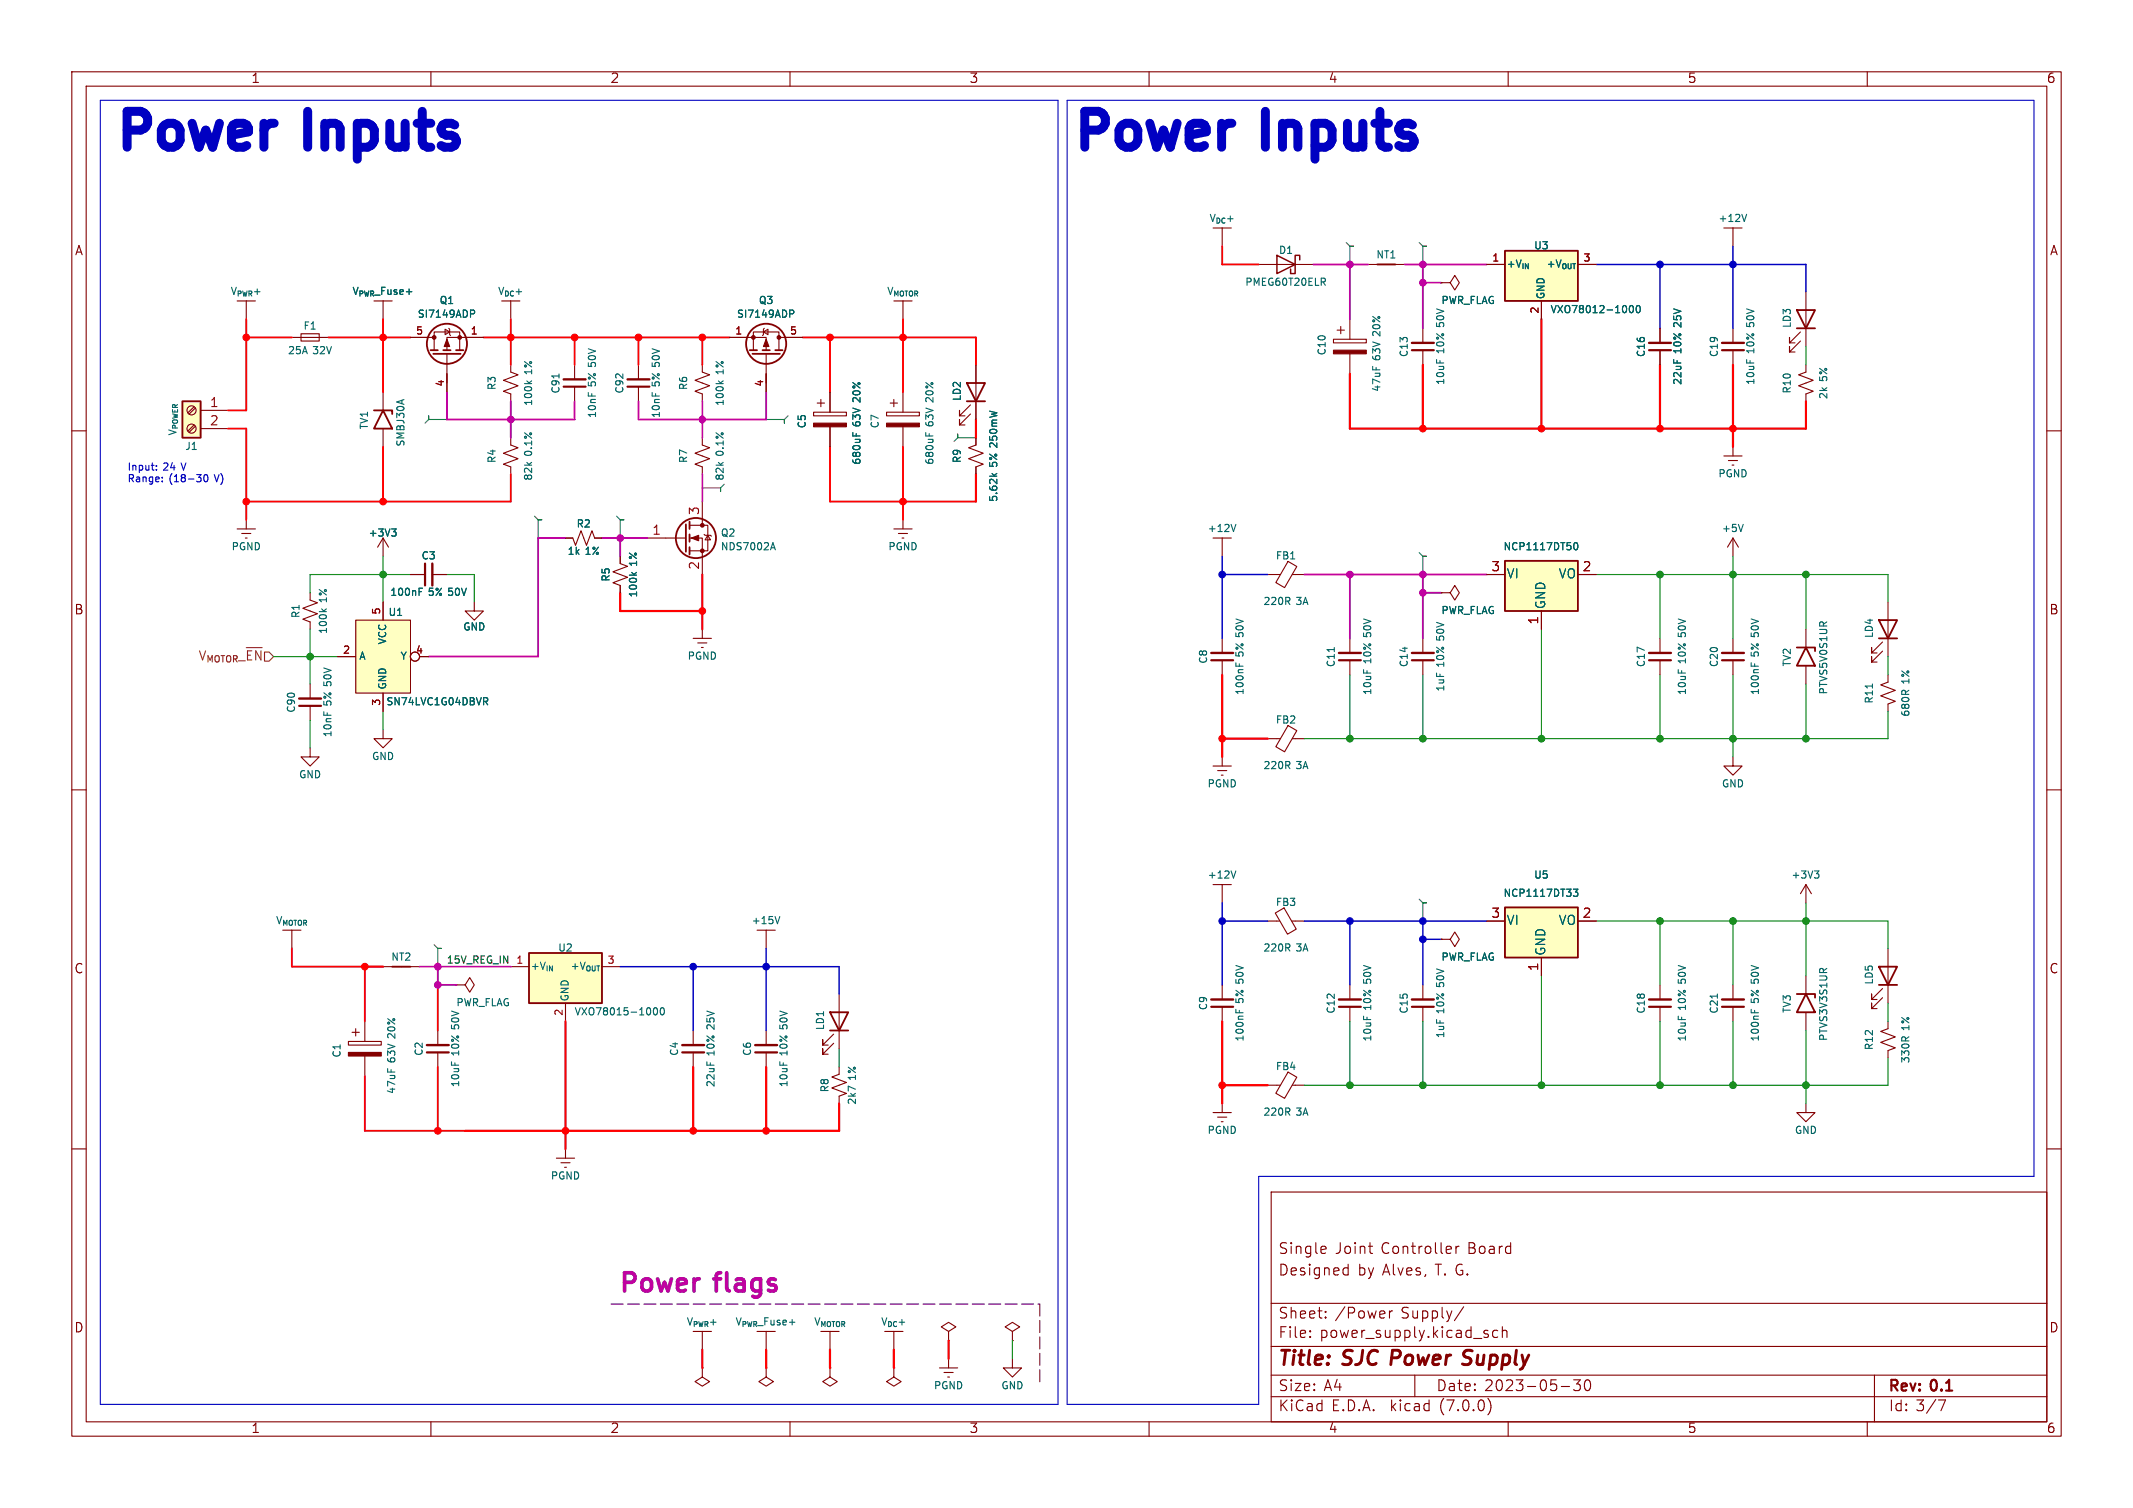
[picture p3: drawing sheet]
<svg xmlns="http://www.w3.org/2000/svg" width="297mm" height="210mm" viewBox="0 0 297 210" stroke-linecap="round" stroke-linejoin="round" font-family="sans-serif">
<g fill="none" stroke="#840000" stroke-width=".15">
<path d="M10 10h277v190h-277zM12 12h273v186h-273zM60 10v2M110 10v2M160 10v2M210 10v2M260 10v2M170.2 31.8v2.5M175.3 36.8h7.6M190.5 36.8h5.1M200.7 39.4h1.2l.7-1 .6 1-.6 1-.7-1M200.7 39.4h.1"/>
<path d="M207 36.8h2.5M219.7 36.8h2.5M240 31.8h2.6M241.3 31.8v2.5M10 60h2M27 59.2l-.8 .8M27 56.6l-.8 .9M27.2 59.4l-.9 .8M27.2 56.8l-.9 .9M27.9 57.2h3.8M27.9 59.7h3.8M34.3 41.9v2.6"/>
<path d="M40.6 47h5.1M41.9 46.5h2.5v1h-2.5zM53.3 41.9v2.6M53.3 54.6v2.6M53.3 59.7v2.5M57.1 47h3.4M60.5 48.8v-2.6h3.5v2.6M62 45.8l.6 .4-.6 .4zM62.2 49.3v5.3M62.5 45.7l.1 .1v.8l.1 .1M67.3 47h-5.1v1.8M71.1 50.8v1l1 .4-2 .8 2 .7-2 .8 1 .4v1"/>
<path d="M71.1 41.9v2.6M80 50.8v2M80 53.8v2.1M88.9 50.8v2M88.9 53.8v2.1M97.8 50.8v1l1 .4-2 .8 2 .7-2 .8 1 .4v1M101.6 47h5.1v1.8M104.9 48.8v-2.6h3.6v2.6M106.3 46.2l.6-.4v.8zM106.4 45.7l-.1 .1v.8l-.1 .1M106.7 49.3v5.3M108.5 47h3.3"/>
<path d="M113.3 57.4h4.6v.5h-4.6zM113.8 56.1h1M114.3 55.6v1M115.6 54.6v2.8M115.6 59.4v2.8M123.4 57.4h4.6v.5h-4.6zM124 56.1h1M124.5 55.6v1M125.7 41.9v2.6M125.7 54.6v2.8M125.7 59.4v2.8M135.1 57.7l-1.5 1.5v-.8v.8h.8"/>
<path d="M135.1 56.4l-1.5 1.5v-.7v.7h.8M135.9 50.8v7.6M185.7 47.2h4.5v.6h-4.5zM186.2 46h1M186.7 45.5v1M188 44.5v2.7M188 49.3v2.8M198.1 45.7v2.1M198.1 48.8v2M214.6 41.9v2.6M231.1 45.7v2.1M231.1 48.8v2"/>
<path d="M241.3 45.7v2.1M241.3 48.8v2M250.7 47.5l-1.5 1.5v-.7v.7h.7M250.7 46.2l-1.5 1.6v-.8v.8h.7M251.5 50.8v1l-1.1 .4 2.1 .8-2.1 .7 2.1 .8-1 .4v1M251.5 40.6v7.7M285 60h2M33 73.7h2.6M33.7 74.3h1.2M34.2 74.9h.2M34.3 72.4v1.3M53.3 74.9v2.6"/>
<path d="M53.3 74.9l-.7 1.3M53.3 74.9l.8 1.3M71.1 61v1l1 .4-2 .7 2 .8-2 .7 1 .4v1M78.7 74.9h1.1l.3 1 .8-2 .8 2 .7-2 .4 1h1M86.4 77.5v1l1 .4-2.1 .7 2.1 .8-2.1 .8 1.1 .3v1.1M90.2 74.9h5.3M96 74.9h1.8v5.1M96 73.2h2.6v3.5h-2.6M97.8 61v1l1 .4-2 .7 2 .8-2 .7 1 .4v1M97.8 69.9v3.3M98 74.4l.2 .1h.7l.2 .2M98.6 74.5l.3 .7h-.7z"/>
<path d="M124.5 73.7h2.5M125.1 74.3h1.3M125.6 74.9h.3M125.7 72.4v1.3M135.9 61v1l-1 .4 2 .7-2 .8 2 .7-1 .4v1M168.9 74.9h2.5M170.2 74.9v2.6M179.3 78.2l1.3 .7-1.7 2.9-1.3-.7zM240 63.5h2.6M240.7 64.1h1.2M241.2 64.8h.2M241.3 62.2v1.3"/>
<path d="M241.3 74.9v2.6M241.3 74.9l-.8 1.3M241.3 74.9l.8 1.3M43.2 82.6v1l1 .3-2 .8 2 .8-2 .7 1 .4v1M43.2 95.3v2M43.2 98.3v2M47 91.4h2.5M49.5 86.4h7.6v10.1h-7.6zM53.3 83.8v2.6M53.3 96.5v2.6M57.1 80h2.1M58.4 91.4h1.3"/>
<path d="M60.2 80h2M66 83.8v1.3h1.3l-1.3 1.3-1.2-1.3h1.2M96.5 88.9h2.6M97.2 89.5h1.2M97.7 90.2h.2M97.8 87.6v1.3M170.2 88.9v2M170.2 91.9v2.1M176.5 80h1.8M180 80h1.6M188 88.9v2M188 91.9v2.1"/>
<path d="M198.1 88.9v2M198.1 91.9v2.1M200.7 82.6h1.2l.7-1.1 .6 1.1-.6 1-.7-1M200.7 82.6h.1M207 80h2.5M214.6 85.1v2.5M219.7 80h2.5M231.1 88.9v2M231.1 91.9v2.1M241.3 88.9v2M241.3 91.9v2.1M251.5 87.6v2.6"/>
<path d="M251.5 92.7v2.6M262.1 90.7l-1.5 1.5v-.8v.8h.8M262.1 89.4l-1.5 1.5v-.7v.7h.8M262.9 94v1l-1 .4 2 .7-2 .8 2 .8-1 .3v1.1M262.9 83.8v7.6M10 110h2M43.2 104.1v1.3h1.2l-1.2 1.3-1.3-1.3h1.3M53.3 101.6v1.3h1.3l-1.3 1.2-1.2-1.2h1.2M168.9 106.7h2.5M169.5 107.3h1.3M170.1 108h.2M170.2 105.4v1.3"/>
<path d="M176.5 102.9h1.8M179.3 101l1.3 .8-1.7 2.9-1.3-.7zM180 102.9h1.6M241.3 105.4v1.3h1.3l-1.3 1.3-1.3-1.3h1.3M285 110h2M40.6 129.5v2.6M53.3 134.6h5.1M63.5 137.2h1.3l.6-1.1 .6 1.1-.6 1-.6-1M63.5 137.2h.1M71.1 134.6h2.6M78.7 139.7v2.5M83.8 134.6h2.6"/>
<path d="M105.4 129.5h2.5M106.7 129.5v2.6M116.8 138.4v7.7M168.9 123.2h2.5M170.2 123.2v2.5M170.2 137.2v2M176.5 128.3h1.7M177.6 127.2l1.2-.8 1.7 3-1.2 .7zM179.9 128.3h1.7M188 137.2v2M198.1 137.2v2M200.7 130.8h1.2l.7-1 .6 1-.6 1-.7-1"/>
<path d="M200.7 130.8h.1M207 128.3h2.5M214.6 133.4v2.5M219.7 128.3h2.5M231.1 137.2v2M241.3 137.2v2M251.5 123.2v2.5M251.5 135.9v2.5M251.5 123.2l-.8 1.3M251.5 123.2l.7 1.3M262.1 138.9l-1.5 1.6v-.8v.8h.8M262.1 137.7l-1.5 1.5v-.8v.8h.8"/>
<path d="M262.9 132.1v7.6M10 160h2M48.5 145h4.6v.5h-4.6zM49 143.8h1M49.5 143.3v1M50.8 142.2v2.8M50.8 147.1v2.8M61 143.5v2M61 146.6v2M96.5 143.5v2M96.5 146.6v2M106.7 143.5v2"/>
<path d="M106.7 146.6v2M116.1 145.3l-1.5 1.5v-.7v.7h.7M116.1 144l-1.5 1.5v-.7v.7h.7M116.8 148.6v1l-1 .4 2.1 .7-2.1 .8 2.1 .8-1.1 .4v1M168.9 154.9h2.5M169.5 155.6h1.3M170.1 156.2h.2M170.2 140.2v2M170.2 153.7v1.2M176.5 151.1h1.8M179.3 149.3l1.3 .7-1.7 3-1.3-.8zM180 151.1h1.6"/>
<path d="M188 140.2v2M198.1 140.2v2M231.1 140.2v2M241.3 140.2v2M251.5 153.7v1.2h1.2l-1.2 1.3-1.3-1.3h1.3M251.5 141v2.5M262.9 142.2v1.1l-1 .3 2 .8-2 .8 2 .7-1 .4v1M285 160h2M77.5 161.3h2.5M78.1 161.9h1.3M78.6 162.6h.3M78.7 160v1.3"/>
<path d="M177 166h108v32h-108zM184.4 173.6h.2v.3l-.7 .2M184.6 174.5l-.2 .1M187.3 176.6h.4M187.7 176.1v1.5M187.7 177.5l-.4 .1M190.5 173.6h.6M191 174.6h.1M202.7 173.6v1M203.2 173.6h-.3l-.2 .2M60 198v2M97.8 190.5v1.3l1 .6-1 .6-1-.6 1-.6"/>
<path d="M97.8 190.5h.1M97.8 185.4v2.6M106.7 190.5v1.3l1 .6-1 .6-1-.6 1-.6M106.7 190.5h.1M106.7 185.4v2.6M110 198v2M115.6 190.5v1.3l1 .6-1 .6-1-.6 1-.6M115.6 190.5h.1M115.6 185.4v2.6M124.5 190.5v1.3l1 .6-1 .6-1.1-.6 1.1-.6M124.5 190.5h.1M124.5 185.4v2.6"/>
<path d="M130.8 190.5h2.5M131.4 191.1h1.3M132 191.8h.2M132.1 185.4l-1-.6 1-.6 1 .6-1 .6v1.3M132.1 186.7h.1M132.1 189.2v1.3M141 189.2v1.3h1.2l-1.2 1.3-1.3-1.3h1.3M141 185.4l-1-.6 1-.6 1 .6-1 .6v1.3M141 186.7h.1M160 198v2M177 194.5h108M177 191.5h108"/>
<path d="M177 187.5h108M177 181.5h108M182.4 186.1l.1 .1-.1 .1M182.4 185.3l.1 .1-.1 .1M184.6 183.4v.1v.1M184.6 182.6v.1v.1M193.5 182.6v1M193.9 182.6h-.3l-.1 .2M197 191.5v3M203.8 182l-1.3 1.9M207 185.8l.3 .2-.1 .2-.2 .1M207 185.3h.2"/>
<path d="M207.2 194.8a1.74 1.74 0 0 1 0 2.2M208.5 185.3h-.4l-.3 .2v.5l.2 .2 .1 .1 .4-.1M209.2 185.4a.37 .37 0 0 1 .6 .1v.8M209.2 184.8v1.5M210 198v2M217.4 193.1h1.1M219.1 192.2h.9l-.5 .5a.41 .41 0 0 1 .5 .3v.4l-.1 .2-.6 .1-.2-.2M220.8 192.3a.36 .36 0 0 1 .3-.1 .36 .36 0 0 1 .3 .2 .77 .77 0 0 1-.4 1.3 .91 .91 0 0 1-.2-1.4zM260 198v2M261 191.5v6.5M270.9 195l-.6 1.5"/>
<circle cx="26.7" cy="59.7" r=".63"/>
<circle cx="26.7" cy="57.1" r=".63"/>
<circle cx="57.8" cy="91.4" r=".63"/>
</g>
<path d="M203.9 190h.5M203.9 188.9l.6 .2M204.7 188h-.5l-.3 .2" fill="none" stroke="#840000" stroke-width=".4"/>
<g fill="none" stroke="#840000" stroke-width=".33">
<path d="M78.5 52.8h3M87.4 52.8h3M196.6 47.8h3M229.6 47.8h3.1M239.8 47.8h3M60.2 78.5v3M41.7 97.3h3M168.7 90.9h3M186.4 90.9h3.1M196.6 90.9h3M229.6 90.9h3.1M239.8 90.9h3"/>
<path d="M168.7 139.2h3M186.4 139.2h3.1M196.6 139.2h3M229.6 139.2h3.1M239.8 139.2h3M59.4 145.5h3.1M95 145.5h3M105.2 145.5h3"/>
</g>
<g fill="none" stroke="#840000" stroke-width=".3">
<path d="M78.5 53.8h3M87.4 53.8h3M196.6 48.8h3M229.6 48.8h3.1M239.8 48.8h3M59.2 78.5v3M41.7 98.3h3M168.7 91.9h3M186.4 91.9h3.1M196.6 91.9h3M229.6 91.9h3.1M239.8 91.9h3"/>
<path d="M59.4 146.6h3.1M95 146.6h3M105.2 146.6h3M168.7 140.2h3M186.4 140.2h3.1M196.6 140.2h3M229.6 140.2h3.1M239.8 140.2h3"/>
</g>
<g fill="none" stroke="#840000" stroke-width=".25">
<path d="M191.8 36.8h2.5M209.5 34.9h10.2v7h-10.2zM25.4 55.9h2.5v5.1h-2.5zM52.1 57.2h2.5v.5M53.3 57.2l1.3 2.5h-2.5zM59.9 48.8h1.1M60.3 49.3h3.8M61.7 48.8h1M63.5 48.8h1M104.4 48.8h1M104.8 49.3h3.8M106.2 48.8h1"/>
<path d="M107.9 48.8h1.1M134.6 53.3h2.6l-1.3 2.6zM134.6 55.9h2.6M250.2 43.2h2.5l-1.2 2.5zM250.2 45.7h2.5M95.5 73v3.8M96 72.6v1.1M96 74.4v1M96 76.2v1M209.5 78.1h10.2v7h-10.2zM250.2 90.2h2.5v.5M251.5 90.2l1.2 2.5h-2.5z"/>
<path d="M261.6 86.4h2.6l-1.3 2.5zM261.6 88.9h2.6M54.6 134.6h2.5M73.7 132.7h10.1v7h-10.1zM209.5 126.4h10.2v7h-10.2zM250.2 138.4h2.5v.5M251.5 138.4l1.2 2.6h-2.5zM261.6 134.6h2.6l-1.3 2.6zM261.6 137.2h2.6M115.6 141h2.5l-1.3 2.5zM115.6 143.5h2.5"/>
<circle cx="62.2" cy="47.9" r="2.79"/>
<circle cx="106.7" cy="47.9" r="2.79"/>
<circle cx="96.9" cy="74.9" r="2.79"/>
</g>
<path d="M177.8 35.6l2.5 1.2-2.5 1.3zM181 36.2v-.6h-.7v2.5h-.6v-.6" fill="none" stroke="#840000" stroke-width=".2"/>
<g fill="none" stroke="#006464" stroke-width=".15">
<path d="M184.2 39.3l.3 .4M184.5 38.8v.4M243.2 29.8l-.3 1M65.5 43.2h.4l.2 .2-.1 .3h-.5M73.4 53l.3 .4M74 53l-.4 .3M77.8 52.1v.5M100 53l.4 .4M100.7 53l-.4 .3M110 43.2h.3l.2 .2-.1 .3h-.4M227 42.6l.1-.1a.53 .53 0 0 1 .4 .5 .53 .53 0 0 1-.4 .5h-.1l-.1-.3zM227.9 42.6l.2-.1a.53 .53 0 0 1 .3 .5 .53 .53 0 0 1-.3 .5h-.2l-.1-.3z"/>
<path d="M54.5 73.7h.6l-.3 .3M55 74l.1 .2v.3l-.1 .2M88 79.7l.3 .4M88.6 79.7l-.3 .3M107.4 76.3h.5M107.6 75.6l.4 1M118.7 60.2v.5M119.2 60.4v.3M128.9 60.2v.5M129.4 60.4v.3M138.1 65.9l.4 .4M138.8 65.9l-.4 .3"/>
<path d="M172.1 73l-.3 1M219.1 75.9l.1-.2 .2-.1a.53 .53 0 0 1 .3 .5 .53 .53 0 0 1-.3 .5l-.2-.1-.1-.3M242.7 73l-.3 1M44.8 84.8l.4 .4M45.5 84.8l-.4 .3M58.4 82.4h.3M58.4 81.9h.4M67.3 97.2h.4l.2 .1-.1 .3-.5 .1M67.6 97.7l.3 .5M172.1 92.3v.5M172.6 92.4v.4M185.8 90.2v.5"/>
<path d="M243.8 92.3v.5M244.3 92.4v.4M260.7 95.3v.5M108.6 127.6l-.3 1M172.1 121.3l-.3 1M219.1 123.8h.6l-.3 .4 .3 .1v.4l-.2 .1h-.4M239.1 138.4v.6M252.7 121.3h.6l-.4 .4M253.1 121.7l.2 .2v.2l-.2 .2M91.1 140.4l.1-.1a.53 .53 0 0 1 .4 .5 .53 .53 0 0 1-.4 .5l-.1-.1-.1-.2zM92.1 140.4l.1-.1a.53 .53 0 0 1 .3 .5 .53 .53 0 0 1-.3 .5 .66 .66 0 0 1-.1-.9zM172.1 140.6v.4"/>
<path d="M172.6 140.7v.3M243.8 140.6v.4M244.3 140.7v.3"/>
</g>
<g fill="#840000" stroke="#840000" stroke-width=".15">
<path d="M96.3 74.9l1-.4v.8z"/>
<path d="M48.5 146.6h4.6v.5h-4.6z"/>
<path d="M123.4 58.9h4.6v.5h-4.6z"/>
<path d="M113.3 58.9h4.6v.5h-4.6z"/>
<path d="M106.7 47.2l.4 1.1h-.8z"/>
<path d="M62.2 47.2l.4 1.1h-.8z"/>
<path d="M185.7 48.8h4.5v.5h-4.5z"/>
<circle cx="97.8" cy="76.7" r=".25"/>
<circle cx="97.8" cy="73.2" r=".25"/>
<circle cx="108.5" cy="47" r=".25"/>
<circle cx="104.9" cy="47" r=".25"/>
<circle cx="60.5" cy="47" r=".25"/>
<circle cx="64" cy="47" r=".25"/>
</g>
<g fill="#ffffc2" stroke="#ffffc2" stroke-width=".14">
<path d="M73.7 132.7h10.1v7h-10.1z"/>
<path d="M209.5 34.9h10.2v7h-10.2z"/>
<path d="M49.5 86.4h7.6v10.1h-7.6z"/>
<path d="M25.4 55.9h2.5v5.1h-2.5z"/>
<path d="M209.5 126.4h10.2v7h-10.2z"/>
<path d="M209.5 78.1h10.2v7h-10.2z"/>
</g>
<path d="M187.5 33.8l.5 .5h.5h-.5v2.5M197.6 33.8l.5 .5h.5h-.5v2.5M62.2 58.4h-2.5v-.5v.5l-.5 .5M109.7 57.9l-.5 .5v.5v-.5h-2.5M74.4 71.9l.5 .5h.5h-.5v2.5M85.9 71.9l.5 .5h.5h-.5v2.5M100.8 67.4l-.5 .5v.6v-.6h-2.5M135.9 61h-2.6v-.5v.5l-.5 .5M197.6 77l.5 .5h.5h-.5v2.5M60.5 131.6l.5 .5h.5h-.5v2.5M197.6 125.2l.5 .5h.5h-.5v2.6" fill="none" stroke="#484848" stroke-width=".15"/>
<path d="M27.8 90.6l.4 1.3 .4-1.3M34.3 90.2h2.2M35.1 90.6h-.6v1.3M36.3 90.6v1.3l-.7-1.3v1.3M36.8 90.8h.7l.6 .6-.6 .7h-.7z" fill="none" stroke="#725600" stroke-width=".15"/>
<path d="M14 14h133.3v181.6h-133.3zM148.6 14h134.6v149.8h-107.9v31.8h-26.7zM21.8 65.4v.1M21.8 64.9h.1M22.6 67v.1M22.6 66.5v.1M28.5 66.1h.1a.53 .53 0 0 1 .4 .5 .53 .53 0 0 1-.4 .5 .66 .66 0 0 1-.1-1z" fill="none" stroke="#0000c2" stroke-width=".15"/>
<path d="M85.1 181.6h59.7M144.8 181.6v11.4" fill="none" stroke="#480048" stroke-width=".15" stroke-dasharray="1.7 .6"/>
<g fill="none" stroke="#f00" stroke-width=".25">
<path d="M170.2 34.3v2.5h5.1M31.7 59.7h2.6v12.7M34.3 47h6.3M34.3 44.5v12.7h-2.6M45.7 47h11.4M53.3 44.5v10.1M67.3 47h34.3M71.1 44.5v6.3M80 47v3.8M88.9 47v3.8M97.8 47v3.8M111.8 47h24.1v3.8"/>
<path d="M115.6 47v7.6M125.7 44.5v10.1M53.3 62.2v7.7M71.1 66v3.9h-36.8M115.6 62.2v7.7h20.3M125.7 62.2v10.2M40.6 132.1v2.5h10.2v7.6M61 137.2v6.3M50.8 149.9v7.6h14M61 148.6v8.9"/>
</g>
<g fill="none" stroke="#c200c2" stroke-width=".25">
<path d="M182.9 36.8h7.6M188 36.8v7.7M195.6 36.8h11.4M198.1 36.8v8.9M198.1 39.4h2.6M62.2 54.6v3.8h17.8v-2.5M71.1 55.9v5.1M97.8 55.9v5.1M106.7 54.6v3.8h-17.8v-2.5M78.7 74.9h-3.8v16.5h-15.2M83.8 74.9h6.4M86.4 74.9v2.6"/>
<path d="M97.8 66v3.9M181.6 80h25.4M188 80v8.9M198.1 80v8.9M198.1 82.6h2.6M58.4 134.6h12.7M61 134.6v2.6h2.5"/>
</g>
<g fill="none" stroke="#f00" stroke-width=".3">
<path d="M135.9 58.4v2.6M188 52.1v7.6h63.5v-3.8M198.1 50.8v8.9M214.6 44.5v15.2M231.1 50.8v8.9M241.3 50.8v11.4M135.9 66v3.9M86.4 82.6v2.5h11.4M97.8 80v7.6M170.2 94v11.4M170.2 102.9h6.3M50.8 134.6h2.5"/>
<path d="M78.7 142.2v17.8M96.5 148.6v8.9M106.7 148.6v8.9M116.8 153.7v3.8h-52M170.2 142.2v11.5M170.2 151.1h6.3M97.8 188v2.5M106.7 188v2.5M115.6 188v2.5M124.5 188v2.5M132.1 186.7v2.5"/>
</g>
<g fill="none" stroke="#0000c2" stroke-width=".2">
<path d="M222.2 36.8h29.3v3.8M231.1 36.8v8.9M241.3 34.3v11.4M170.2 77.5v11.4M170.2 80h6.3M86.4 134.6h30.4v3.8M96.5 134.6v8.9M106.7 132.1v11.4M170.2 125.7v11.5M170.2 128.3h6.3M181.6 128.3h25.4M188 128.3v8.9"/>
<path d="M198.1 130.8h2.6M198.1 128.3v8.9"/>
</g>
<g fill="none" stroke="#008400" stroke-width=".15">
<path d="M251.5 48.3v2.5M53.3 77.5v6.3M241.3 77.5v11.4M38.1 91.4h8.9M43.2 87.6v7.7M53.3 99.1v2.5M57.1 80h-13.9v2.6M62.2 80h3.8v3.8M188 94v8.9M198.1 94v8.9M214.6 87.6v15.3M222.2 80h40.7v3.8"/>
<path d="M231.1 80v8.9M231.1 94v8.9M241.3 94v11.4M251.5 80v7.6M251.5 95.3v7.6M262.9 91.4v2.6M262.9 99.1v3.8h-81.3M43.2 100.3v3.8M214.6 135.9v15.2M222.2 128.3h40.7v3.8M231.1 128.3v8.9M241.3 128.3v8.9"/>
<path d="M251.5 125.7v10.2M262.9 139.7v2.5M116.8 146.1v2.5M188 142.2v8.9M198.1 142.2v8.9M231.1 142.2v8.9M241.3 142.2v8.9M251.5 143.5v10.2M262.9 147.3v3.8h-81.3M141 186.7v2.5"/>
</g>
<g fill="#f00" stroke="#f00" stroke-width=".15">
<circle cx="97.8" cy="85.1" r=".46"/>
<circle cx="71.1" cy="47" r=".46"/>
<circle cx="50.8" cy="134.6" r=".46"/>
<circle cx="34.3" cy="47" r=".46"/>
<circle cx="53.3" cy="47" r=".46"/>
<circle cx="53.3" cy="69.9" r=".46"/>
<circle cx="34.3" cy="69.9" r=".46"/>
<circle cx="125.7" cy="69.9" r=".46"/>
<circle cx="115.6" cy="47" r=".46"/>
<circle cx="125.7" cy="47" r=".46"/>
<circle cx="106.7" cy="157.5" r=".46"/>
<circle cx="96.5" cy="157.5" r=".46"/>
<circle cx="78.7" cy="157.5" r=".46"/>
<circle cx="61" cy="157.5" r=".46"/>
<circle cx="80" cy="47" r=".46"/>
<circle cx="88.9" cy="47" r=".46"/>
<circle cx="97.8" cy="47" r=".46"/>
<circle cx="198.1" cy="59.7" r=".46"/>
<circle cx="170.2" cy="102.9" r=".46"/>
<circle cx="214.6" cy="59.7" r=".46"/>
<circle cx="231.1" cy="59.7" r=".46"/>
<circle cx="241.3" cy="59.7" r=".46"/>
<circle cx="170.2" cy="151.1" r=".46"/>
</g>
<g fill="#c200c2" stroke="#c200c2" stroke-width=".15">
<circle cx="61" cy="137.2" r=".46"/>
<circle cx="61" cy="134.6" r=".46"/>
<circle cx="71.1" cy="58.4" r=".46"/>
<circle cx="86.4" cy="74.9" r=".46"/>
<circle cx="97.8" cy="58.4" r=".46"/>
<circle cx="198.1" cy="82.6" r=".46"/>
<circle cx="198.1" cy="80" r=".46"/>
<circle cx="188" cy="80" r=".46"/>
<circle cx="198.1" cy="36.8" r=".46"/>
<circle cx="188" cy="36.8" r=".46"/>
<circle cx="198.1" cy="39.4" r=".46"/>
</g>
<g fill="#008400" stroke="#008400" stroke-width=".15">
<circle cx="53.3" cy="80" r=".46"/>
<circle cx="251.5" cy="151.1" r=".46"/>
<circle cx="231.1" cy="128.3" r=".46"/>
<circle cx="231.1" cy="151.1" r=".46"/>
<circle cx="241.3" cy="151.1" r=".46"/>
<circle cx="241.3" cy="128.3" r=".46"/>
<circle cx="214.6" cy="102.9" r=".46"/>
<circle cx="231.1" cy="102.9" r=".46"/>
<circle cx="241.3" cy="102.9" r=".46"/>
<circle cx="251.5" cy="102.9" r=".46"/>
<circle cx="231.1" cy="80" r=".46"/>
<circle cx="241.3" cy="80" r=".46"/>
<circle cx="251.5" cy="80" r=".46"/>
<circle cx="188" cy="102.9" r=".46"/>
<circle cx="198.1" cy="102.9" r=".46"/>
<circle cx="251.5" cy="128.3" r=".46"/>
<circle cx="214.6" cy="151.1" r=".46"/>
<circle cx="198.1" cy="151.1" r=".46"/>
<circle cx="188" cy="151.1" r=".46"/>
</g>
<g fill="#0000c2" stroke="#0000c2" stroke-width=".15">
<circle cx="106.7" cy="134.6" r=".46"/>
<circle cx="170.2" cy="128.3" r=".46"/>
<circle cx="96.5" cy="134.6" r=".46"/>
<circle cx="231.1" cy="36.8" r=".46"/>
<circle cx="241.3" cy="36.8" r=".46"/>
<circle cx="170.2" cy="80" r=".46"/>
<circle cx="198.1" cy="130.8" r=".46"/>
<circle cx="198.1" cy="128.3" r=".46"/>
<circle cx="188" cy="128.3" r=".46"/>
</g>
<g font-size="7" fill="#0000c2">
<text x="16.5" y="21.6">Power</text>
<text x="43.8" y="21.6">Inputs</text>
<text x="149.9" y="21.6">Power</text>
<text x="177.1" y="21.6">Inputs</text>
</g>
<g font-size="3.5" fill="#840084">
<text x="86.4" y="180.3">Power</text>
<text x="99.9" y="180.3">flags</text>
</g>
<g font-size="2.8" fill="#840000">
<text x="178" y="190.8">Title:</text>
<text x="187.1" y="190.8">SJC Power</text>
<text x="205" y="190.8">Supply</text>
</g>
<g font-size="2.1" fill="#840000">
<text x="178" y="177.9">Designed</text>
<text x="178" y="174.9">Single</text>
<text x="185.9" y="174.9">Joint</text>
<text x="189.1" y="177.9">by Alves,</text>
<text x="192.3" y="174.9">Controller</text>
<text x="199.9" y="177.9">T. G.</text>
<text x="204.4" y="174.9">Board</text>
<text x="178" y="183.9">Sheet:</text>
<text x="185.9" y="183.9">/Power</text>
<text x="195.1" y="183.9">Supply/</text>
<text x="178" y="186.6">File:</text>
<text x="183.8" y="186.6">power_supply.kicad_sch</text>
<text x="178" y="196.8">KiCad</text>
<text x="178" y="194">Size:</text>
<text x="184.3" y="194">A4</text>
<text x="185.4" y="196.8">E.D.A.</text>
<text x="193.7" y="196.8">kicad</text>
<text x="200" y="194">Date:</text>
<text x="200.6" y="196.8">(7.0.0)</text>
<text x="206.7" y="194">2023-05-30</text>
<text x="263" y="194.2">Rev:</text>
<text x="263" y="196.8">Id: 3/7</text>
<text x="269" y="194.2">0.1</text>
</g>
<g font-size="1.8" fill="#840000">
<text x="35" y="11.8">1</text>
<text x="85" y="11.8">2</text>
<text x="135" y="11.8">3</text>
<text x="185" y="11.8">4</text>
<text x="235" y="11.8">5</text>
<text x="285" y="11.8">6</text>
<text x="10.4" y="35.8">A</text>
<text x="285.4" y="35.8">A</text>
<text x="10.3" y="85.8">B</text>
<text x="285.3" y="85.8">B</text>
<text x="10.3" y="135.8">C</text>
<text x="285.3" y="135.8">C</text>
<text x="10.3" y="185.8">D</text>
<text x="285.3" y="185.8">D</text>
<text x="35" y="199.8">1</text>
<text x="85" y="199.8">2</text>
<text x="135" y="199.8">3</text>
<text x="185" y="199.8">4</text>
<text x="235" y="199.8">5</text>
<text x="285" y="199.8">6</text>
</g>
<g font-size="1.8" fill="#a90000">
<text x="29.2" y="56.9">1</text>
<text x="29.2" y="59.4">2</text>
<text x="97.5" y="71.8" transform="rotate(-90 97.5 71.8)">3</text>
<text x="90.8" y="74.7">1</text>
<text x="97.5" y="79.4" transform="rotate(-90 97.5 79.4)">2</text>
<text x="207.6" y="79.8">3</text>
<text x="220.3" y="79.8">2</text>
<text x="214.4" y="87" transform="rotate(-90 214.4 87)">1</text>
<text x="207.6" y="128">3</text>
<text x="220.3" y="128">2</text>
<text x="214.4" y="135.3" transform="rotate(-90 214.4 135.3)">1</text>
</g>
<g font-size="1.8" fill="#006464">
<text x="209.8" y="80.8">VI</text>
<text x="216.9" y="80.8">VO</text>
<text x="215.5" y="84.8" transform="rotate(-90 215.5 84.8)">GND</text>
<text x="209.8" y="129.1">VI</text>
<text x="216.9" y="129.1">VO</text>
<text x="215.5" y="133.1" transform="rotate(-90 215.5 133.1)">GND</text>
</g>
<text font-size="1.8" fill="#008400" x="27.5" y="92.9">V_{MOTOR}_~{EN}</text>
<g font-size="1.4" fill="#006464">
<text x="168.3" y="31.2">V_{DC}+</text>
<text x="178" y="35.6">D1</text>
<text x="213.5" y="35">U3</text>
<text x="239.2" y="31.2">+12V</text>
<text x="32.1" y="41.3">V_{PWR}+</text>
<text x="49" y="41.3">V_{PWR}_Fuse+</text>
<text x="69.3" y="41.3">V_{DC}+</text>
<text x="123.4" y="41.3">V_{MOTOR}</text>
<text x="173.3" y="40.1">PMEG60T20ELR</text>
<text x="191.6" y="36.3">NT1</text>
<text x="209.8" y="37.5">+V_{IN} +V_{OUT}</text>
<text x="215.3" y="41.7" transform="rotate(-90 215.3 41.7)">GND</text>
<text x="42.2" y="46.2">F1</text>
<text x="58.1" y="44.5">SI7149ADP</text>
<text x="61.1" y="42.6">Q1</text>
<text x="102.5" y="44.5">SI7149ADP</text>
<text x="105.6" y="42.6">Q3</text>
<text x="192.5" y="46.7" transform="rotate(-90 192.5 46.7)">20%</text>
<text x="200.6" y="42.6">PWR_FLAG</text>
<text x="201.4" y="45.4" transform="rotate(-90 201.4 45.4)">50V</text>
<text x="215.8" y="43.9">VXO78012-1000</text>
<text x="234.4" y="45.4" transform="rotate(-90 234.4 45.4)">25V</text>
<text x="244.5" y="45.4" transform="rotate(-90 244.5 45.4)">50V</text>
<text x="249.6" y="45.8" transform="rotate(-90 249.6 45.8)">LD3</text>
<text x="40" y="49.6">25A</text>
<text x="43.6" y="49.6">32V</text>
<text x="74.4" y="52.2" transform="rotate(-90 74.4 52.2)">1%</text>
<text x="83.2" y="53.8" transform="rotate(-90 83.2 53.8)">5% 50V</text>
<text x="92.1" y="53.8" transform="rotate(-90 92.1 53.8)">5% 50V</text>
<text x="101" y="52.2" transform="rotate(-90 101 52.2)">1%</text>
<text x="184.8" y="49.6" transform="rotate(-90 184.8 49.6)">C10</text>
<text x="192.5" y="50.2" transform="rotate(-90 192.5 50.2)">63V</text>
<text x="196.3" y="49.8" transform="rotate(-90 196.3 49.8)">C13</text>
<text x="201.4" y="53.7" transform="rotate(-90 201.4 53.7)">10uF</text>
<text x="201.4" y="49.2" transform="rotate(-90 201.4 49.2)">10%</text>
<text x="229.3" y="49.8" transform="rotate(-90 229.3 49.8)">C16</text>
<text x="234.4" y="53.7" transform="rotate(-90 234.4 53.7)">22uF</text>
<text x="234.4" y="49.2" transform="rotate(-90 234.4 49.2)">10%</text>
<text x="239.5" y="49.8" transform="rotate(-90 239.5 49.8)">C19</text>
<text x="244.5" y="53.7" transform="rotate(-90 244.5 53.7)">10uF</text>
<text x="244.5" y="49.2" transform="rotate(-90 244.5 49.2)">10%</text>
<text x="254.7" y="53.1" transform="rotate(-90 254.7 53.1)">5%</text>
<text x="51.5" y="59.9" transform="rotate(-90 51.5 59.9)">TV1</text>
<text x="69.3" y="54.4" transform="rotate(-90 69.3 54.4)">R3</text>
<text x="74.4" y="56.6" transform="rotate(-90 74.4 56.6)">100k</text>
<text x="78.2" y="54.9" transform="rotate(-90 78.2 54.9)">C91</text>
<text x="83.2" y="58.3" transform="rotate(-90 83.2 58.3)">10nF</text>
<text x="87.1" y="54.9" transform="rotate(-90 87.1 54.9)">C92</text>
<text x="92.1" y="58.3" transform="rotate(-90 92.1 58.3)">10nF</text>
<text x="95.9" y="54.4" transform="rotate(-90 95.9 54.4)">R6</text>
<text x="101" y="56.6" transform="rotate(-90 101 56.6)">100k</text>
<text x="112.5" y="59.7" transform="rotate(-90 112.5 59.7)">C5</text>
<text x="120.1" y="59.4" transform="rotate(-90 120.1 59.4)">63V</text>
<text x="120.1" y="55.9" transform="rotate(-90 120.1 55.9)">20%</text>
<text x="122.6" y="59.7" transform="rotate(-90 122.6 59.7)">C7</text>
<text x="130.2" y="59.4" transform="rotate(-90 130.2 59.4)">63V</text>
<text x="130.2" y="55.9" transform="rotate(-90 130.2 55.9)">20%</text>
<text x="134" y="55.9" transform="rotate(-90 134 55.9)">LD2</text>
<text x="192.5" y="54.6" transform="rotate(-90 192.5 54.6)">47uF</text>
<text x="249.6" y="54.9" transform="rotate(-90 249.6 54.9)">R10</text>
<text x="254.7" y="55.7" transform="rotate(-90 254.7 55.7)">2k</text>
<text x="24.8" y="60.8" transform="rotate(-90 24.8 60.8)">V_{POWER}</text>
<text x="25.7" y="62.9">J1</text>
<text x="56.6" y="62.3" transform="rotate(-90 56.6 62.3)">SMBJ30A</text>
<text x="69.3" y="64.6" transform="rotate(-90 69.3 64.6)">R4</text>
<text x="74.4" y="63.5" transform="rotate(-90 74.4 63.5)">0.1%</text>
<text x="95.9" y="64.6" transform="rotate(-90 95.9 64.6)">R7</text>
<text x="101" y="63.5" transform="rotate(-90 101 63.5)">0.1%</text>
<text x="120.1" y="64.8" transform="rotate(-90 120.1 64.8)">680uF</text>
<text x="130.2" y="64.8" transform="rotate(-90 130.2 64.8)">680uF</text>
<text x="134" y="64.6" transform="rotate(-90 134 64.6)">R9</text>
<text x="139.1" y="65.1" transform="rotate(-90 139.1 65.1)">5% 250mW</text>
<text x="74.4" y="67" transform="rotate(-90 74.4 67)">82k</text>
<text x="101" y="67" transform="rotate(-90 101 67)">82k</text>
<text x="139.1" y="70" transform="rotate(-90 139.1 70)">5.62k</text>
<text x="239.2" y="66.7">PGND</text>
<text x="32.2" y="76.9">PGND</text>
<text x="51.2" y="75">+3V3</text>
<text x="79" y="77.5">1k</text>
<text x="80.2" y="73.7">R2</text>
<text x="81.5" y="77.5">1%</text>
<text x="100.3" y="75">Q2</text>
<text x="100.3" y="76.9">NDS7002A</text>
<text x="123.6" y="76.9">PGND</text>
<text x="168.1" y="74.4">+12V</text>
<text x="209.3" y="76.9">NCP1117DT50</text>
<text x="239.7" y="74.4">+5V</text>
<text x="45.8" y="83.9" transform="rotate(-90 45.8 83.9)">1%</text>
<text x="54.3" y="83.2">100nF</text>
<text x="58.6" y="78.2">C3</text>
<text x="59.7" y="83.2">5% 50V</text>
<text x="85.1" y="81.1" transform="rotate(-90 85.1 81.1)">R5</text>
<text x="89" y="83.3" transform="rotate(-90 89 83.3)">100k</text>
<text x="89" y="78.8" transform="rotate(-90 89 78.8)">1%</text>
<text x="177.6" y="78.2">FB1</text>
<text x="42" y="86.2" transform="rotate(-90 42 86.2)">R1</text>
<text x="45.8" y="88.4" transform="rotate(-90 45.8 88.4)">100k</text>
<text x="54" y="86">U1</text>
<text x="54" y="89.9" transform="rotate(-90 54 89.9)">VCC</text>
<text x="64.4" y="88.1">GND</text>
<text x="175.8" y="84.5">220R</text>
<text x="180.5" y="84.5">3A</text>
<text x="191.2" y="88.6" transform="rotate(-90 191.2 88.6)">50V</text>
<text x="200.6" y="85.8">PWR_FLAG</text>
<text x="201.4" y="89.1" transform="rotate(-90 201.4 89.1)">50V</text>
<text x="235" y="88.6" transform="rotate(-90 235 88.6)">50V</text>
<text x="261" y="88.9" transform="rotate(-90 261 88.9)">LD4</text>
<text x="50" y="92.1">A</text>
<text x="55.6" y="92.1">Y</text>
<text x="95.7" y="92.1">PGND</text>
<text x="168.3" y="92.5" transform="rotate(-90 168.3 92.5)">C8</text>
<text x="173.4" y="91.5" transform="rotate(-90 173.4 91.5)">5% 50V</text>
<text x="186.1" y="93" transform="rotate(-90 186.1 93)">C11</text>
<text x="191.2" y="92.4" transform="rotate(-90 191.2 92.4)">10%</text>
<text x="196.3" y="93" transform="rotate(-90 196.3 93)">C14</text>
<text x="201.4" y="92.9" transform="rotate(-90 201.4 92.9)">10%</text>
<text x="229.3" y="93" transform="rotate(-90 229.3 93)">C17</text>
<text x="235" y="92.4" transform="rotate(-90 235 92.4)">10%</text>
<text x="239.5" y="93" transform="rotate(-90 239.5 93)">C20</text>
<text x="245.2" y="91.5" transform="rotate(-90 245.2 91.5)">5% 50V</text>
<text x="249.6" y="92.9" transform="rotate(-90 249.6 92.9)">TV2</text>
<text x="266.1" y="95.2" transform="rotate(-90 266.1 95.2)">1%</text>
<text x="41.3" y="99.3" transform="rotate(-90 41.3 99.3)">C90</text>
<text x="46.4" y="98.3" transform="rotate(-90 46.4 98.3)">5% 50V</text>
<text x="53.7" y="98.5">SN74LVC1G04DBVR</text>
<text x="54" y="96" transform="rotate(-90 54 96)">GND</text>
<text x="173.4" y="96.9" transform="rotate(-90 173.4 96.9)">100nF</text>
<text x="177.6" y="101">FB2</text>
<text x="191.2" y="96.9" transform="rotate(-90 191.2 96.9)">10uF</text>
<text x="201.4" y="96.4" transform="rotate(-90 201.4 96.4)">1uF</text>
<text x="235" y="96.9" transform="rotate(-90 235 96.9)">10uF</text>
<text x="245.2" y="96.9" transform="rotate(-90 245.2 96.9)">100nF</text>
<text x="254.7" y="96.8" transform="rotate(-90 254.7 96.8)">PTVS5V0S1UR</text>
<text x="261" y="98.1" transform="rotate(-90 261 98.1)">R11</text>
<text x="266.1" y="99.9" transform="rotate(-90 266.1 99.9)">680R</text>
<text x="46.4" y="102.7" transform="rotate(-90 46.4 102.7)">10nF</text>
<text x="51.7" y="106.1">GND</text>
<text x="175.8" y="107.4">220R</text>
<text x="180.5" y="107.4">3A</text>
<text x="41.6" y="108.6">GND</text>
<text x="168.1" y="109.9">PGND</text>
<text x="239.7" y="109.9">GND</text>
<text x="168.1" y="122.6">+12V</text>
<text x="209.3" y="125.2">NCP1117DT33</text>
<text x="213.5" y="122.6">U5</text>
<text x="249.4" y="122.6">+3V3</text>
<text x="38.3" y="129">V_{MOTOR}</text>
<text x="104.6" y="129">+15V</text>
<text x="177.6" y="126.4">FB3</text>
<text x="54.4" y="134">NT2</text>
<text x="73.9" y="135.3">+V_{IN} +V_{OUT}</text>
<text x="77.6" y="132.8">U2</text>
<text x="175.8" y="132.8">220R</text>
<text x="180.5" y="132.8">3A</text>
<text x="191.2" y="136.9" transform="rotate(-90 191.2 136.9)">50V</text>
<text x="200.6" y="134">PWR_FLAG</text>
<text x="201.4" y="137.3" transform="rotate(-90 201.4 137.3)">50V</text>
<text x="235" y="136.9" transform="rotate(-90 235 136.9)">50V</text>
<text x="261" y="137.2" transform="rotate(-90 261 137.2)">LD5</text>
<text x="63.5" y="140.4">PWR_FLAG</text>
<text x="64.2" y="143.2" transform="rotate(-90 64.2 143.2)">50V</text>
<text x="79.4" y="139.4" transform="rotate(-90 79.4 139.4)">GND</text>
<text x="79.9" y="141.7">VXO78015-1000</text>
<text x="99.8" y="143.2" transform="rotate(-90 99.8 143.2)">25V</text>
<text x="109.9" y="143.2" transform="rotate(-90 109.9 143.2)">50V</text>
<text x="115" y="143.5" transform="rotate(-90 115 143.5)">LD1</text>
<text x="168.3" y="140.8" transform="rotate(-90 168.3 140.8)">C9</text>
<text x="173.4" y="139.7" transform="rotate(-90 173.4 139.7)">5% 50V</text>
<text x="186.1" y="141.2" transform="rotate(-90 186.1 141.2)">C12</text>
<text x="191.2" y="140.7" transform="rotate(-90 191.2 140.7)">10%</text>
<text x="196.3" y="141.2" transform="rotate(-90 196.3 141.2)">C15</text>
<text x="201.4" y="141.2" transform="rotate(-90 201.4 141.2)">10%</text>
<text x="229.3" y="141.2" transform="rotate(-90 229.3 141.2)">C18</text>
<text x="235" y="140.7" transform="rotate(-90 235 140.7)">10%</text>
<text x="239.5" y="141.2" transform="rotate(-90 239.5 141.2)">C21</text>
<text x="245.2" y="139.7" transform="rotate(-90 245.2 139.7)">5% 50V</text>
<text x="249.6" y="141.1" transform="rotate(-90 249.6 141.1)">TV3</text>
<text x="266.1" y="143.5" transform="rotate(-90 266.1 143.5)">1%</text>
<text x="47.7" y="147.4" transform="rotate(-90 47.7 147.4)">C1</text>
<text x="55.3" y="148" transform="rotate(-90 55.3 148)">63V</text>
<text x="55.3" y="144.4" transform="rotate(-90 55.3 144.4)">20%</text>
<text x="59.1" y="147.1" transform="rotate(-90 59.1 147.1)">C2</text>
<text x="64.2" y="147" transform="rotate(-90 64.2 147)">10%</text>
<text x="94.7" y="147.1" transform="rotate(-90 94.7 147.1)">C4</text>
<text x="99.8" y="147" transform="rotate(-90 99.8 147)">10%</text>
<text x="104.8" y="147.1" transform="rotate(-90 104.8 147.1)">C6</text>
<text x="109.9" y="147" transform="rotate(-90 109.9 147)">10%</text>
<text x="173.4" y="145.1" transform="rotate(-90 173.4 145.1)">100nF</text>
<text x="177.6" y="149.3">FB4</text>
<text x="191.2" y="145.1" transform="rotate(-90 191.2 145.1)">10uF</text>
<text x="201.4" y="144.7" transform="rotate(-90 201.4 144.7)">1uF</text>
<text x="235" y="145.1" transform="rotate(-90 235 145.1)">10uF</text>
<text x="245.2" y="145.1" transform="rotate(-90 245.2 145.1)">100nF</text>
<text x="254.7" y="145.1" transform="rotate(-90 254.7 145.1)">PTVS3V3S1UR</text>
<text x="261" y="146.3" transform="rotate(-90 261 146.3)">R12</text>
<text x="266.1" y="148.1" transform="rotate(-90 266.1 148.1)">330R</text>
<text x="55.3" y="152.4" transform="rotate(-90 55.3 152.4)">47uF</text>
<text x="64.2" y="151.5" transform="rotate(-90 64.2 151.5)">10uF</text>
<text x="99.8" y="151.5" transform="rotate(-90 99.8 151.5)">22uF</text>
<text x="109.9" y="151.5" transform="rotate(-90 109.9 151.5)">10uF</text>
<text x="115.6" y="152.2" transform="rotate(-90 115.6 152.2)">R8</text>
<text x="119.4" y="153.9" transform="rotate(-90 119.4 153.9)">2k7</text>
<text x="119.4" y="150.4" transform="rotate(-90 119.4 150.4)">1%</text>
<text x="175.8" y="155.6">220R</text>
<text x="180.5" y="155.6">3A</text>
<text x="168.1" y="158.2">PGND</text>
<text x="249.8" y="158.2">GND</text>
<text x="76.6" y="164.5">PGND</text>
<text x="95.6" y="184.8">V_{PWR}+V_{PWR}_Fuse+ V_{MOTOR}</text>
<text x="122.6" y="184.8">V_{DC}+</text>
<text x="130" y="193.7">PGND</text>
<text x="139.4" y="193.7">GND</text>
</g>
<g font-size="1.4" fill="#a90000">
<text x="207.7" y="36.6">1</text>
<text x="220.4" y="36.6">3</text>
<text x="57.9" y="46.7">5</text>
<text x="65.5" y="46.7">1</text>
<text x="102.3" y="46.7">1</text>
<text x="109.9" y="46.7">5</text>
<text x="214.4" y="43.7" transform="rotate(-90 214.4 43.7)">2</text>
<text x="62" y="53.9" transform="rotate(-90 62 53.9)">4</text>
<text x="106.4" y="53.9" transform="rotate(-90 106.4 53.9)">4</text>
<text x="53.1" y="85.7" transform="rotate(-90 53.1 85.7)">5</text>
<text x="47.7" y="91.2">2</text>
<text x="57.9" y="91.2">4</text>
<text x="53.1" y="98.4" transform="rotate(-90 53.1 98.4)">3</text>
<text x="71.8" y="134.4">1</text>
<text x="84.5" y="134.4">3</text>
<text x="78.5" y="141.5" transform="rotate(-90 78.5 141.5)">2</text>
</g>
<g font-size="1.4" fill="#0000c2">
<text x="17.8" y="65.7">Input:</text>
<text x="22.8" y="65.7">24</text>
<text x="25.5" y="65.7">V</text>
<text x="17.8" y="67.3">Range:</text>
<text x="23.6" y="67.3">(18-30</text>
<text x="30.1" y="67.3">V)</text>
</g>
<text font-size="1.4" fill="#0f0f0f" x="62.2" y="134.3">15V_REG_IN</text>
</svg>
